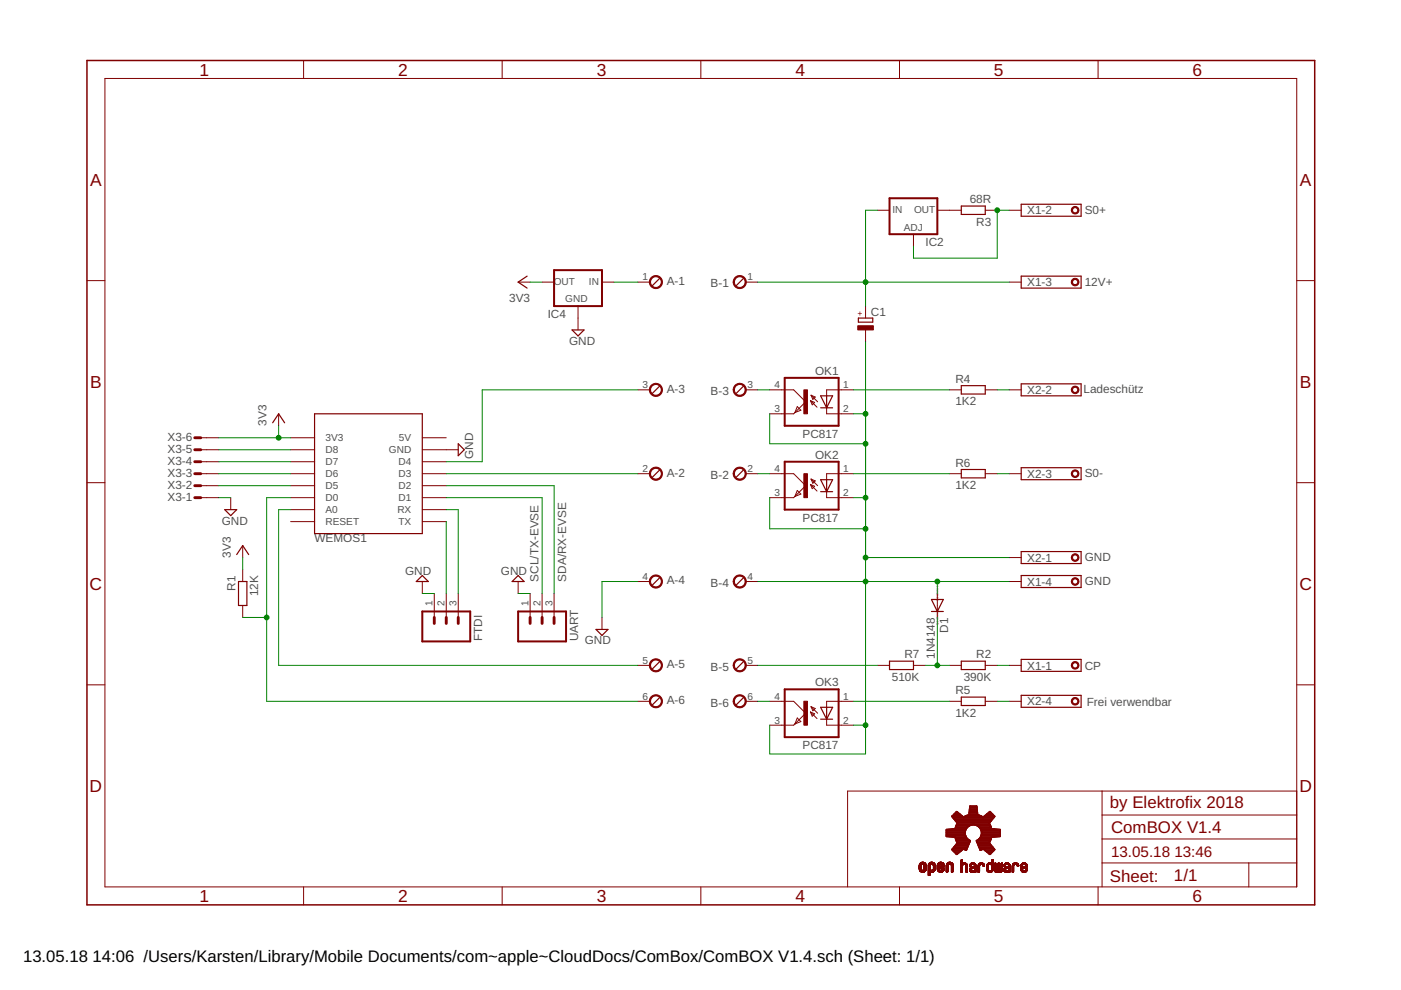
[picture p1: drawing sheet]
<svg xmlns="http://www.w3.org/2000/svg" width="297mm" height="210mm" viewBox="0 0 297 210" stroke-linecap="round" stroke-linejoin="round" font-family="sans-serif">
<g fill="none" stroke="#800000" stroke-width=".21">
<path d="M22.2 16.6h252.7v171.4h-252.7zM64.4 12.8v3.8M106.5 12.8v3.8M148.6 12.8v3.8M190.7 12.8v3.8M232.8 12.8v3.8M18.4 59.5h3.8M109.9 59.8h2.5M114.9 59.8h2.6M127.6 59.8h2.6M135.3 59.8h2.5M158.1 59.8h2.6"/>
<path d="M186.1 44.6h2.5M193.7 49.7v2.5M198.7 44.6h5.1M208.9 44.6h2.5M214 59.8h2.5M214 44.6h2.5M274.9 59.5h3.8M122.6 64.9v5.1M183.5 64.9v2.5M183.5 70v2.5M42.6 95.4h3.8M42.6 97.9h3.8"/>
<path d="M42.6 92.8h3.8M59.1 87.7v2.6M61.6 95.4h5.1M61.6 97.9h5.1M61.6 92.8h5.1M89.5 95.4h7.7M89.5 97.9h5.1M89.5 92.8h5.1M135.3 82.7h2.5M158.1 82.7h2.6M163.2 82.7h5.1l2.5 2.5-2.5 2.5h-5.1M169 86.2l.8 .8-1.3 .5z"/>
<path d="M171.8 84.9l1.4 1.4M171.8 84.9l.9 .4-.5 .5zM172 83.8l.8 .4-.5 .5zM172 83.8l1.4 1.4M175.3 86.5v1.2h5.7M181 82.7h-5.7v1.2M201.3 82.7h2.5M208.9 82.7h2.5M214 82.7h2.5M18.4 102.3h3.8M42.6 100.4h3.8M42.6 105.5h3.8"/>
<path d="M42.6 103h3.8M48.9 105.5v2.6M51.5 115.7v2.5M61.6 100.4h5.1M61.6 110.6h5.1M61.6 108.1h5.1M61.6 105.5h5.1M61.6 103h5.1M89.5 100.4h5.1M89.5 110.6h5.1M89.5 108.1h5.1M89.5 105.5h5.1"/>
<path d="M89.5 103h5.1M135.3 100.4h2.5M158.1 100.4h2.6M163.2 100.4h5.1l2.5 2.6-2.5 2.5h-5.1M169 104l.8 .8-1.3 .5zM171.8 102.7l1.4 1.4M171.8 102.7l.9 .4-.5 .5zM172 101.6l.8 .4-.5 .5zM172 101.6l1.4 1.4M175.3 104.2v1.3h5.7M181 100.4h-5.7v1.3M201.3 100.4h2.5"/>
<path d="M208.9 100.4h2.5M214 118.2h2.5M214 100.4h2.5M274.9 102.3h3.8M51.5 120.8v2.5M51.5 128.4v2.5M89.5 123.3v2.5M92.1 125.8v5.1M94.6 125.8v5.1M97.2 125.8v5.1M109.9 123.3v2.5M112.4 125.8v5.1"/>
<path d="M114.9 125.8v5.1M117.5 125.8v5.1M127.6 130.9v2.6M135.3 123.3h2.5M158.1 123.3h2.6M198.7 125.8v5.1M214 123.3h2.5M18.4 145.2h3.8M135.3 141.1h2.5M135.3 148.7h2.5M158.1 141.1h2.6M158.1 148.7h2.6"/>
<path d="M163.2 148.7h5.1l2.5 2.5-2.5 2.6h-5.1M169 152.2l.8 .8-1.3 .5zM171.8 151l1.4 1.4M171.8 151l.9 .3-.5 .5zM172 149.8l.8 .4-.5 .5zM172 149.8l1.4 1.4M175.3 152.5v1.3h5.7M181 148.7h-5.7v1.3M186.1 141.1h2.5M193.7 141.1h2.5M201.3 141.1h2.5M201.3 148.7h2.5"/>
<path d="M208.9 141.1h2.5M208.9 148.7h2.5M214 141.1h2.5M214 148.7h2.5M274.9 145.2h3.8M233.7 167.7v20.3M233.7 177.9h41.2M233.7 172.8h41.2M274.9 167.7h-95.2v20.3M64.4 188v3.9M106.5 188v3.9M148.6 188v3.9"/>
<path d="M190.7 188v3.9M194.9 184.2h.4M194.9 184.1h.4M194.9 184h.4M194.9 183.9h.4M194.9 183.8h.4M194.9 183.7h.4M194.9 183.6h.4M194.9 183.5h.4M194.9 184.4h.5M194.9 184.3l.4 .1M194.9 184.3h.4"/>
<path d="M194.9 183.4h.4M194.9 184.5h.6M194.9 184.4l.5 .1M194.9 183.3h.5M195 184.6h1.3M195 183.2h1.3M195 183.1l1.3 .1M195.1 184.7h1.1M195.1 183.1h1.1M195.1 183h1.1M195.1 184.8h1M195.1 183h1"/>
<path d="M195.2 184.8h.9M195.2 182.9h.9M195.3 182.9h.7M195.3 184.9h.7M195.4 183.3l-.5 .1M195.4 182.8h.5M195.4 184.9h.4M195.5 183.2l-.6 .1M195.7 183.2l.6 .1M195.8 184.5h.5M195.9 183.3h.4M195.9 184.4h.4"/>
<path d="M195.9 184.3h.5M195.9 183.4h.5M196 184.3h.4M196 184.2h.4M196 184.1h.4M196 184h.4M196 183.9h.4M196 183.8h.4M196 183.7h.4M196 183.6h.4M196 183.5h.4M196 183.4h.4"/>
<path d="M196.3 184.6h-1.3M196.3 184.5h-.6M196.8 185.6h.2M196.8 185.5h.4M196.8 185.4h.4M196.8 185.3h.4M196.8 185.2h.4M196.8 185.1h.4M196.8 185h.4M196.8 184.9h.4M196.8 184.7h1.3M196.8 184.6h1.4"/>
<path d="M196.8 184.5h.6M196.8 184.4l.5 .1M196.8 184.4h.5M196.8 184.3l.5 .1M196.8 184.3h.4M196.8 184.2h.4M196.8 184.1h.4M196.8 184h.4M196.8 183.9h.4M196.8 183.8h.4M196.8 183.7h.4M196.8 183.6h.4"/>
<path d="M196.8 183.5h.4M196.8 183.4h.4M196.8 183.4h.5M196.9 183.2h1.3M197 183.1h1.1M197 183h1.1M197.1 183h.9M197.1 182.9h.9M197.1 185.5l-.3 .1M197.2 185.4l-.4 .1M197.2 182.9h.7M197.3 183.3h-.5"/>
<path d="M197.3 184.9h.5M197.3 182.8h.5M197.4 183.2l-.5 .1M197.7 184.5h.5M197.7 183.2h.5M197.8 183.3h.4M197.8 184.4h.4M197.8 183.4h.5M197.9 184.3h.4M197.9 183.4h.4M197.9 184.9h-1.1M197.9 183.5h.4"/>
<path d="M197.9 184.2h.4M197.9 184.1h.4M197.9 184h.4M197.9 183.9h.4M197.9 183.8h.4M197.9 183.7h.4M197.9 183.6h.4M198 184.8h-1.2M198.1 184.7h-1.3M198.2 184.6h-1.4M198.2 184.4l-.4 .1M198.3 184.3l-.5 .1"/>
<path d="M198.7 184.3l.5 .1M198.7 184.3h.4M198.7 184.2h.4M198.7 183.7l1.5 .1M198.7 183.7h.4M198.7 183.6h.4M198.7 183.4h.4M198.8 184.5h.5M198.8 184.4l.4 .1M198.8 184.4h.4M198.8 184.6h1.3M198.8 183.2h1.3"/>
<path d="M198.9 183.1h1.2M198.9 183h1.1M199 183h.9M199 184.8h.9M199 182.9h.9M199.1 184.9h.7M199.1 183.5l-.4 .1M199.1 182.9h.7M199.1 183.5h-.4M199.2 183.4h-.5M199.2 183.3h-.4M199.2 184.2h-.5"/>
<path d="M199.2 183.7h1M199.2 182.8h.5M199.3 184.9h.4M199.3 184.1h-.6M199.3 183.2l-.5 .1M199.4 183.7h.8M199.5 184.1h-.8M199.5 183.6h.7M199.6 183.2l.6 .1M199.6 183.6h.6M199.6 184h-.9M199.7 183.3h.5"/>
<path d="M199.7 184.5h.5M199.7 184h-1M199.7 183.5h.5M199.7 183.4h.5M199.8 184.3h.4M199.8 183.4h.4M199.8 184.2h.4M199.8 183.9h-1.1M199.8 184.1h.4M199.9 184.1h.3M199.9 184.8h-.9M200 183.9h-1.3"/>
<path d="M200 184.7h-1.1M200 184h.2M200 183.8h-1.3M200.1 184.5h-.5M200.2 184.4h-.5M200.6 184.9h.3M200.6 184.8h.4M200.6 184.7h.4M200.6 184.6h.4M200.6 184.5h.4M200.6 184.4h.4M200.6 184.3h.4"/>
<path d="M200.6 184.2h.4M200.6 184.1h.4M200.6 184h.4M200.6 183.9h.4M200.6 183.8h.4M200.6 183.7h.4M200.6 183.6h.4M200.6 183.5h.4M200.7 184.9h.1M200.7 183.2h1.3M200.8 183.1h1.2M200.8 183h1.1"/>
<path d="M200.9 183h1M200.9 182.9h.9M201 184.8h-.4M201 182.9h.7M201 183.4l-.4 .1M201.1 183.4h-.4M201.1 183.3l-.4 .1M201.1 182.8h.5M201.2 183.3h-.5M201.3 183.2l-.6 .1M201.5 183.2l.6 .1M201.6 183.3h.5"/>
<path d="M201.7 183.4h.4M201.7 183.4l.4 .1M201.7 184.9h.3M201.7 184.7h.4M201.7 184.6h.4M201.7 184.5h.4M201.7 184.4h.4M201.7 184.3h.4M201.7 184.2h.4M201.7 184.1h.4M201.7 184h.4M201.7 183.9h.4"/>
<path d="M201.7 183.8h.4M201.7 183.7h.4M201.7 183.6h.4M201.7 183.5h.4M201.7 184.9h.1M202.1 184.8h-.4M203.8 184.9h.1M203.8 182.4h.2M203.8 184.8h.2M203.8 184.7h.2M203.8 184.6h.2M203.8 184.5h.2"/>
<path d="M203.8 184.4h.2M203.8 184.3h.2M203.8 184.2h.2M203.8 184.1h.2M203.8 184h.2M203.8 183.9h.2M203.8 183.8h.2M203.8 183.7h.2M203.8 183.6h.2M203.8 183.5h.3M203.8 183.3h1.2M203.8 183.2h1.2"/>
<path d="M203.8 183.1l1.2 .1M203.8 183.1h1.1M203.8 183h1M203.8 183h.2M203.8 182.9h.2M203.8 182.8h.2M203.8 182.7h.2M203.8 182.6h.2M203.8 182.5h.2M203.8 182.3h.2M203.9 182.3h.1M204 184.9h-.2"/>
<path d="M204 184.8h-.2M204.1 183.4l-.3 .1M204.1 183.4h-.3M204.2 183.3h-.4M204.2 183h.5M204.3 183.3h-.5M204.4 182.9h.1M204.6 183.3h.4M204.7 183.3h.4M204.7 183.4h.4M204.8 183.4l.3 .1M204.8 183.6h.3"/>
<path d="M204.8 183.5h.3M204.9 184.8h.2M204.9 184.7h.2M204.9 184.6h.2M204.9 184.5h.2M204.9 184.4h.2M204.9 184.3h.2M204.9 184.2h.2M204.9 184.1h.2M204.9 184h.2M204.9 183.9h.2M204.9 183.8h.2"/>
<path d="M204.9 183.7h.2M204.9 183.6h.2M205 184.9h-.1M205.1 184.9h-.2M205.1 184.8h-.2M205.6 184.5h.3M205.6 184.4l.3 .1M205.6 183.7h.2M205.6 183.6h.2M205.6 184.6h.4M205.6 184.6h.3M205.6 183.7h.1"/>
<path d="M205.6 183.5h.3M205.6 184.7h.8M205.6 183.4h.4M205.7 184.8h.7M205.7 183.3h1.1M205.7 184.8h.8M205.7 183.2h1.1M205.8 183.2h1M205.8 184.9h.7M205.8 183.1h.9M205.8 183.6l-.2 .1M205.9 184.4h-.3"/>
<path d="M205.9 183.5l-.3 .1M205.9 183h.7M205.9 184.9h.5M205.9 184.3l-.3 .1M205.9 183.4l-.3 .1M206 184.3h-.4M206 183.9h.9M206 184.2l-.4 .1M206 183h.5M206 183.3h-.4M206.1 185h.1M206.1 183.3h-.4"/>
<path d="M206.1 184.2h-.5M206.2 185h.1M206.2 183.8h.7M206.2 182.9h.1M206.2 184.1h-.6M206.3 183.8h.6M206.4 184.1h-.7M206.4 183.7h.5M206.4 183.3h.5M206.5 183.3h.4M206.5 184h-.8M206.5 183.4h.4"/>
<path d="M206.6 183.7h.3M206.6 184h.3M206.6 183.4h.3M206.6 184.9h.2M206.6 184.8h.3M206.6 184.7h.3M206.6 184.6h.3M206.6 184.5h.3M206.6 184.4h.3M206.6 184.3h.3M206.6 184.2h.3M206.6 184.1h.3"/>
<path d="M206.6 183.6h.3M206.6 183.5h.3M206.9 184.9h-.3M206.9 184.8h-.3M206.9 184h-1.1M207.4 184.8h.3M207.4 184.7h.3M207.4 184.6h.3M207.4 184.5h.3M207.4 184.4h.3M207.4 184.3h.3M207.4 184.2h.3"/>
<path d="M207.4 184.1h.3M207.4 184h.3M207.4 183.9h.3M207.4 183.8h.3M207.4 183.7h.3M207.4 183.6h.3M207.4 183.5h.3M207.4 183.4h.3M207.5 183.2h1.1M207.5 184.9h-.1M207.6 183.2h1M207.6 184.9h-.2"/>
<path d="M207.6 183.1h.9M207.7 184.8h-.3M207.7 183h.7M207.7 183.5h-.3M207.8 183.4h-.4M207.8 183h.5M207.8 183.3l-.4 .1M207.9 183.3h-.4M208 182.9h.1M208.2 183.3h.5M208.3 183.3h.4M208.4 183.4h.3"/>
<path d="M208.4 183.5h.3M208.4 183.5l.3 .1M208.5 183.6h.2M208.5 183.7h.1M208.6 183.2l-1.1 .1M208.7 183.6l-.2 .1M209.2 184.3h.3M209.2 184.2h.3M209.2 184.1h.3M209.2 184h.3M209.2 183.9h.3M209.2 183.8h.3"/>
<path d="M209.2 183.7h.3M209.2 183.6h.3M209.2 184.4l.3 .1M209.2 184.4h.3M209.2 183.5h.3M209.2 184.6h.4M209.2 184.5h.4M209.3 184.6h.4M209.3 184.7h1.2M209.3 184.7h1.1M209.3 183.2h1.3M209.4 183.2h1.2"/>
<path d="M209.4 184.8h1M209.4 184.8h.9M209.4 183.1h1.2M209.5 184.9h.7M209.5 183h1.1M209.5 183.4l-.3 .1M209.6 183.4h-.4M209.6 184.9h.6M209.6 183h.5M209.7 183.3l-.5 .1M209.7 183.3h-.4M209.8 185h.1"/>
<path d="M209.8 182.9h.1M209.9 185h.1M210.1 183.3h.5M210.1 184.6h.4M210.2 183.4h.4M210.2 184.5h.3M210.2 184.3h.4M210.2 184.2h.4M210.2 184.1h.4M210.2 184h.4M210.2 183.9h.4M210.2 183.8h.4"/>
<path d="M210.2 183.7h.4M210.2 183.6h.4M210.2 183.5h.4M210.2 183h.4M210.2 182.9h.4M210.2 182.8h.4M210.2 182.7h.4M210.2 182.6h.4M210.2 182.5h.4M210.2 182.4h.4M210.3 184.3h.3M210.3 184h.3"/>
<path d="M210.3 183.7h.3M210.3 182.9h.3M210.3 182.6h.3M210.3 182.4h.3M210.4 182.3h.2M210.5 184.6h-.4M210.5 184.5h-.3M210.6 184.4h-.4M210.6 183.2l-1.3 .1M210.8 184.4l.3 .1M210.8 184.4h.3M210.8 184.3h.3"/>
<path d="M210.8 184.2h.3M210.8 184.1h.3M210.8 184h.3M210.8 183.9h.3M210.8 183.8h.3M210.8 183.7h.3M210.8 183.6h.3M210.8 183.5h.3M210.8 183.4h.3M210.8 183.3h.3M210.8 183.2h.3M210.8 183.1h.3"/>
<path d="M210.9 184.7h1.6M210.9 184.6h.3M210.9 184.5h.3M210.9 183.1h.2M210.9 183h.2M210.9 184.8h1.5M211 184.9h1.3M211 183h.1M211.1 184.9h.5M211.2 185h.1M211.4 185h.1M211.5 184.6h.4"/>
<path d="M211.5 184.5h.4M211.5 184.4h.3M211.5 184.3h.3M211.5 184.2h.3M211.5 184.1h.3M211.5 184h.3M211.5 183.9h.3M211.5 183.8h.3M211.5 183.7h.3M211.5 183.6h.3M211.5 183.5h.3M211.5 183.4h.3"/>
<path d="M211.5 183.3h.3M211.5 183.2h.3M211.5 183.1h.3M211.6 183h.2M211.7 183h.1M211.8 184.9h.5M212.1 185h.1M212.2 184.6h.3M212.2 184.5h.3M212.2 184.4h.3M212.3 184.4h.2M212.3 184.3h.2"/>
<path d="M212.3 184.2h.2M212.3 184.1h.2M212.3 184h.2M212.3 183.9h.2M212.3 183.8h.2M212.3 183.7h.2M212.3 183.6h.2M212.3 183.5h.2M212.3 183.4h.2M212.3 183.3h.2M212.3 183.2h.2M212.3 183.1h.2"/>
<path d="M212.3 183h.2M212.4 183h.1M212.5 184.6h-.3M212.8 184.6h.4M212.8 184.5h.3M212.8 184.4h.3M212.8 184.3h.3M212.8 183.6h.3M212.8 183.5h.3M212.8 183.7h.1M212.9 184.7h.8M212.9 184.8h.8"/>
<path d="M212.9 183.3h1.2M213 184.8h.7M213 183.2h1M213 183.7h-.2M213.1 184.9h.6M213.1 183.1h.8M213.1 183.6l-.3 .1M213.1 183.5l-.3 .1M213.1 183h.8M213.2 183.4l-.4 .1M213.2 184.3h-.4M213.2 183.9h1"/>
<path d="M213.2 183.4h-.3M213.2 184.2l-.4 .1M213.3 183.9h.9M213.3 183.3l-.4 .1M213.3 183h.5M213.3 183.3h-.4M213.4 185h.1M213.4 184.2h-.5M213.4 183.8h.8M213.4 184.1h-.5M213.4 182.9h.2M213.5 183.8h.7"/>
<path d="M213.6 184.1h-.7M213.7 183.7h.5M213.7 183.3h.4M213.7 183.3l.4 .1M213.8 184h-.8M213.8 183.7h.4M213.8 183.4h.3M213.8 183.4l.4 .1M213.9 183.5h.3M213.9 184.9h.2M213.9 184.8h.3M213.9 184.7h.3"/>
<path d="M213.9 184.6h.3M213.9 184.5h.3M213.9 184.4h.3M213.9 184.3h.3M213.9 184.2h.3M213.9 184.1h.3M213.9 184h.3M213.9 183.6h.3M214.1 184.9h-.2M214.2 184.8h-.3M214.2 184h-1.2M214.6 184.9h.2"/>
<path d="M214.6 184.8h.3M214.6 184.7h.3M214.6 184.6h.3M214.6 184.5h.3M214.6 184.4h.3M214.6 184.3h.3M214.6 184.2h.3M214.6 184.1h.3M214.6 184h.3M214.6 183.9h.3M214.6 183.8h.3M214.6 183.7h.3"/>
<path d="M214.6 183.6h.3M214.6 183.5h.3M214.7 183.3h.4M214.8 183.2h1M214.8 183.1l1 .1M214.9 184.9h-.3M214.9 183.1h.9M214.9 184.8h-.3M214.9 183h.8M214.9 183.5h-.2M215 183.4l-.3 .1M215 183.4h-.3"/>
<path d="M215 183h.6M215.1 183.3h-.4M215.3 182.9h.1M215.5 183.3h.4M215.5 183.3l.4 .1M215.6 183.4h.4M215.7 183.5h.3M215.7 183.4h.3M215.7 183.7h.2M215.7 183.6h.3M215.9 183.2l-1.2 .1M216 183.6l-.3 .1"/>
<path d="M216.4 184.4h.3M216.4 184.3h.3M216.4 183.9h1.2M216.4 183.9h.4M216.4 183.8h.3M216.4 183.7h.3M216.4 183.6h.3M216.4 183.5h.3M216.5 184.5h.3M216.5 184.4l.3 .1M216.5 184.6h.4M216.5 184.7h1.2"/>
<path d="M216.6 184.7h1.1M216.6 183.2h1.1M216.6 183.2h1M216.7 184.8h.9M216.7 183.1h.9M216.7 184.9h.8M216.7 183h.8M216.8 184.3h-.4M216.8 183.4l-.3 .1M216.8 184.9h.6M216.8 184.2l-.4 .1M216.8 183.4h-.3"/>
<path d="M216.9 183.3l-.4 .1M216.9 183h.5M216.9 183.3h-.4M217 184.2h-.6M217 185h.1M217 184.1h-.6M217 182.9h.2M217.1 185h.1M217.2 184.1h-.8M217.2 183.7h.6M217.3 183.3h.4M217.3 184h-.9"/>
<path d="M217.4 183.7h.4M217.4 183.3h.4M217.4 183.4h.4M217.4 184.5h.4M217.4 184h-1M217.5 184.5h.3M217.5 183.6h.3M217.5 183.5h.3M217.5 184.4h.3M217.5 184.3h.3M217.6 184.2h.2M217.6 184.8h-1"/>
<path d="M217.7 183.9h-.8M217.7 183.2l-1.2 .1M217.7 184.6h-.4M217.8 184.6h-.4M217.8 183.8h-.8M217.8 184.4h-.3M217.8 183.8h-.7M232.8 188v3.9M233.7 183h41.2M264.8 183v5"/>
</g>
<g fill="none" stroke="#800000" stroke-width=".38">
<path d="M200.7 177.2h4M200.7 176.8h3.9M200.7 176.5h3.9M200.7 176.1h3.9M202 175.8h2.8M202 173h1.9M202 180h2.2M202.1 173.4h8.6M202.3 179.6h2.8M202.3 172.7h1.2M202.4 173.7h8M202.5 177.5h2.3"/>
<path d="M202.6 179.3h2.7M202.6 175.5h2.4M202.6 174.1h7.5M202.6 177.9h2.5M202.6 172.3h.5M202.8 175.1h2.6M202.8 178.2h2.8M202.8 178.9h2.6M202.9 174.8h6.9M202.9 174.4h6.9M203 178.6h2.5M204.3 180h.7"/>
<path d="M204.8 175.8l-.2 .5 .1 .9M204.8 175.8a1.79 1.79 0 0 1 3.1 0M204.9 173h3M205.5 172.7h1.7M205.5 172.3h1.7M205.6 172h1.6M205.6 171.6h1.5M205.6 171.3h1.5M207.1 178.2h2.8M207.2 178.6h2.6M207.3 175.1h2.7M207.3 178.9h2.6"/>
<path d="M207.5 179.3h2.7M207.6 179.6h2.9M207.6 177.9h2.5M207.7 175.5h2.4M207.8 180h.6M207.9 177.5h2.3M207.9 175.8a1.77 1.77 0 0 1-.8 2.5l.8 2 .5-.3 1.5 1.1 1-1-1.2-1.4 .5-1.2 1.8-.2v-1.4l-1.8-.2-.5-1.2 1.2-1.4-1-1-1.5 1.2-1.2-.5-.1-1.9h-1.4l-.2 1.9-1.2 .5-1.5-1.2-.9 1 1.1 1.4-.5 1.2-1.8 .2v1.4l1.8 .2 .5 1.2-1.1 1.4 .9 1 1.5-1.1 .6 .3 .8-2-.7-.6-.3-.5M207.9 175.8h2.9M208 177.2h4M208.1 176.1h3.9M208.1 176.8h3.9M208.1 176.5h3.9"/>
<path d="M208.5 180h2.2M208.8 173h2M209.2 172.7h1.2M209.7 172.3h.4M202.1 180.3h1.7M202.4 180.7h1M202.8 181h.1M208.9 180.3h1.8M209.3 180.7h1M209.8 181h.2"/>
</g>
<g fill="none" stroke="#800000" stroke-width=".25">
<path d="M111.8 58.5l-1.9 1.3 1.9 1.3M139.8 59.1l-1.5 1.5M157.6 59.1l-1.5 1.5M203.8 43.7h5.1v1.8h-5.1zM216.5 43.3h12.7v2.5h-12.7zM216.5 58.5h12.7v2.6h-12.7zM121.3 70h2.5l-1.2 1.2zM182 67.4h3v.9h-3zM57.8 89.6l1.3-1.9 1.2 1.9M66.7 87.7h22.8v25.4h-22.8zM97.2 94.1l1.2 1.3-1.2 1.2zM139.8 99.7l-1.5 1.5"/>
<path d="M139.8 81.9l-1.5 1.5M157.6 81.9l-1.5 1.5M157.6 99.7l-1.5 1.5M174 83.9h2.5l-1.2 2.6zM174 86.5h2.5M175.3 83.9v2.6M203.8 81.8h5.1v1.7h-5.1zM203.8 99.5h5.1v1.8h-5.1zM216.5 81.4h12.7v2.5h-12.7zM216.5 99.2h12.7v2.5h-12.7zM47.6 108.1h2.6l-1.3 1.2zM50.2 117.6l1.3-1.9 1.2 1.9"/>
<path d="M174 101.7h2.5l-1.2 2.5zM174 104.2h2.5M175.3 101.7v2.5M216.5 116.9h12.7v2.6h-12.7zM50.6 123.3h1.7v5.1h-1.7zM89.5 122l1.3 1.3h-2.5zM109.9 122l1.2 1.3h-2.5zM126.4 133.5h2.5l-1.3 1.2zM139.8 122.5l-1.5 1.6M157.6 122.5l-1.5 1.6M197.5 127.1h2.5l-1.3 2.5zM197.5 129.6h2.5"/>
<path d="M216.5 122h12.7v2.6h-12.7zM216.5 139.8h12.7v2.5h-12.7zM139.8 140.3l-1.5 1.5M139.8 147.9l-1.5 1.6M157.6 140.3l-1.5 1.5M157.6 147.9l-1.5 1.6M174 150h2.5l-1.2 2.5zM174 152.5h2.5M175.3 150v2.5M188.6 140.2h5.1v1.8h-5.1zM203.8 140.2h5.1v1.8h-5.1zM203.8 147.8h5.1v1.8h-5.1z"/>
<path d="M216.5 147.4h12.7v2.6h-12.7z"/>
</g>
<path d="M18.4 12.8h260.3v179.1h-260.3z" fill="none" stroke="#800000" stroke-width=".32"/>
<g fill="#800000" stroke="#800000" stroke-width=".21">
<path d="M227.3 117.7a.81 .81 0 0 1 1.3 .1 .81 .81 0 0 1-.4 1.2 .81 .81 0 0 1-1.1-.8h.3a.55 .55 0 0 1 .7-.5 .55 .55 0 0 1 .2 .9 .55 .55 0 0 1-.9-.2v-.2h-.3z" fill-rule="evenodd"/>
<path d="M227.3 148.2a.81 .81 0 0 1 1.3 0 .81 .81 0 0 1-.4 1.3 .81 .81 0 0 1-1.1-.8h.3a.55 .55 0 0 1 .7-.5 .55 .55 0 0 1 .2 .9 .55 .55 0 0 1-.9-.2v-.2h-.3z" fill-rule="evenodd"/>
<path d="M227.3 99.9a.81 .81 0 0 1 1.3 .1 .81 .81 0 0 1-.4 1.2 .81 .81 0 0 1-1.1-.8h.3a.55 .55 0 0 1 .7-.5 .55 .55 0 0 1 .2 .9 .55 .55 0 0 1-.9-.2v-.2h-.3z" fill-rule="evenodd"/>
<path d="M227.3 82.1a.81 .81 0 0 1 1.3 .1 .81 .81 0 0 1-.4 1.2 .81 .81 0 0 1-1.1-.7h.3a.55 .55 0 0 1 .7-.6 .55 .55 0 0 1 .2 .9 .55 .55 0 0 1-.9-.2v-.1h-.3z" fill-rule="evenodd"/>
<path d="M227.3 122.8a.81 .81 0 0 1 1.3 0 .81 .81 0 0 1-.4 1.3 .81 .81 0 0 1-1.1-.8h.3a.55 .55 0 0 1 .7-.5 .55 .55 0 0 1 .2 .9 .55 .55 0 0 1-.9-.2v-.2h-.3z" fill-rule="evenodd"/>
<path d="M227.3 59.3a.81 .81 0 0 1 1.3 .1 .81 .81 0 0 1-.4 1.2 .81 .81 0 0 1-1.1-.8h.3a.55 .55 0 0 1 .7-.5 .55 .55 0 0 1 .2 .9 .55 .55 0 0 1-.9-.2v-.2h-.3z" fill-rule="evenodd"/>
<path d="M227.3 44a.81 .81 0 0 1 1.3 .1 .81 .81 0 0 1-.4 1.2 .81 .81 0 0 1-1.1-.7h.3a.55 .55 0 0 1 .7-.6 .55 .55 0 0 1 .2 .9 .55 .55 0 0 1-.9-.1v-.2h-.3z" fill-rule="evenodd"/>
<path d="M227.3 140.5a.81 .81 0 0 1 1.3 .1 .81 .81 0 0 1-.4 1.2 .81 .81 0 0 1-1.1-.7h.3a.55 .55 0 0 1 .7-.6 .55 .55 0 0 1 .2 .9 .55 .55 0 0 1-.9-.1v-.2h-.3z" fill-rule="evenodd"/>
<path d="M138 58.8a1.4 1.4 0 0 1 2.3 .3 1.4 1.4 0 0 1-.9 2 1.4 1.4 0 0 1-1.7-1.3h.2a1.15 1.15 0 0 1 1.6-1.1 1.15 1.15 0 0 1 .3 1.9 1.15 1.15 0 0 1-1.8-.5l-.1-.3h-.2z" fill-rule="evenodd"/>
<path d="M138 99.5a1.39 1.39 0 0 1 2.3 .2 1.39 1.39 0 0 1-.9 2.1 1.39 1.39 0 0 1-1.7-1.4h.2a1.15 1.15 0 0 1 1.6-1 1.15 1.15 0 0 1 .3 1.9 1.15 1.15 0 0 1-1.8-.6l-.1-.3h-.2z" fill-rule="evenodd"/>
<path d="M138 81.7a1.4 1.4 0 0 1 2.3 .2 1.4 1.4 0 0 1-.9 2.1 1.4 1.4 0 0 1-1.7-1.3h.2a1.15 1.15 0 0 1 1.6-1.1 1.15 1.15 0 0 1 .3 1.9 1.15 1.15 0 0 1-1.8-.5l-.1-.3h-.2z" fill-rule="evenodd"/>
<path d="M138 122.3a1.39 1.39 0 0 1 2.3 .3 1.39 1.39 0 0 1-.9 2 1.39 1.39 0 0 1-1.7-1.3h.2a1.15 1.15 0 0 1 1.6-1.1 1.15 1.15 0 0 1 .3 1.9 1.15 1.15 0 0 1-1.8-.5l-.1-.3h-.2z" fill-rule="evenodd"/>
<path d="M138 140.1a1.4 1.4 0 0 1 2.3 .2 1.4 1.4 0 0 1-.9 2.1 1.4 1.4 0 0 1-1.7-1.3h.2a1.15 1.15 0 0 1 1.6-1.1 1.15 1.15 0 0 1 .3 1.9 1.15 1.15 0 0 1-1.8-.5l-.1-.3h-.2z" fill-rule="evenodd"/>
<path d="M138 147.7a1.4 1.4 0 0 1 2.3 .3 1.4 1.4 0 0 1-.9 2 1.4 1.4 0 0 1-1.7-1.3h.2a1.15 1.15 0 0 1 1.6-1.1 1.15 1.15 0 0 1 .3 1.9 1.15 1.15 0 0 1-1.8-.5l-.1-.3h-.2z" fill-rule="evenodd"/>
<path d="M155.8 58.8a1.4 1.4 0 0 1 2.2 .3 1.4 1.4 0 0 1-.8 2 1.4 1.4 0 0 1-1.8-1.3h.3a1.14 1.14 0 0 1 1.6-1.1 1.14 1.14 0 0 1 .3 1.9 1.14 1.14 0 0 1-1.9-.5v-.3h-.3z" fill-rule="evenodd"/>
<path d="M155.8 99.5a1.39 1.39 0 0 1 2.2 .2 1.39 1.39 0 0 1-.8 2.1 1.39 1.39 0 0 1-1.8-1.4h.3a1.14 1.14 0 0 1 1.6-1 1.14 1.14 0 0 1 .3 1.9 1.14 1.14 0 0 1-1.9-.6v-.3h-.3z" fill-rule="evenodd"/>
<path d="M155.8 81.7a1.4 1.4 0 0 1 2.2 .2 1.4 1.4 0 0 1-.8 2.1 1.4 1.4 0 0 1-1.8-1.3h.3a1.14 1.14 0 0 1 1.6-1.1 1.14 1.14 0 0 1 .3 1.9 1.14 1.14 0 0 1-1.9-.5v-.3h-.3z" fill-rule="evenodd"/>
<path d="M155.8 122.3a1.39 1.39 0 0 1 2.2 .3 1.39 1.39 0 0 1-.8 2 1.39 1.39 0 0 1-1.8-1.3h.3a1.14 1.14 0 0 1 1.6-1.1 1.14 1.14 0 0 1 .3 1.9 1.14 1.14 0 0 1-1.9-.5v-.3h-.3z" fill-rule="evenodd"/>
<path d="M155.8 140.1a1.4 1.4 0 0 1 2.2 .2 1.4 1.4 0 0 1-.8 2.1 1.4 1.4 0 0 1-1.8-1.3h.3a1.14 1.14 0 0 1 1.6-1.1 1.14 1.14 0 0 1 .3 1.9 1.14 1.14 0 0 1-1.9-.5v-.3h-.3z" fill-rule="evenodd"/>
<path d="M155.8 147.7a1.4 1.4 0 0 1 2.2 .3 1.4 1.4 0 0 1-.8 2 1.4 1.4 0 0 1-1.8-1.3h.3a1.14 1.14 0 0 1 1.6-1.1 1.14 1.14 0 0 1 .3 1.9 1.14 1.14 0 0 1-1.9-.5v-.3h-.3z" fill-rule="evenodd"/>
</g>
<path d="M117.5 57.3h10.1v7.6h-10.1zM188.6 42h10.1v7.7h-10.1zM166.4 80.1h11.4v10.2h-11.4zM166.4 97.9h11.4v10.2h-11.4zM89.5 129.6h10.2v6.4h-10.2zM109.9 129.6h10.1v6.4h-10.1zM166.4 146.2h11.4v10.1h-11.4z" fill="none" stroke="#800000" stroke-width=".42"/>
<path d="M41.3 97.9h1.3M41.3 95.4h1.3M41.3 92.8h1.3M41.3 105.5h1.3M41.3 103h1.3M41.3 100.4h1.3M92.1 130.9v1.3M94.6 130.9v1.3M97.2 130.9v1.3M112.4 130.9v1.3M114.9 130.9v1.3M117.5 130.9v1.3" fill="none" stroke="#800000" stroke-width=".61"/>
<g fill="#800000" stroke="#800000" stroke-width=".21">
<path d="M170.4 82.7h.8v5h-.8z"/>
<path d="M170.4 100.4h.8v5.1h-.8z"/>
<path d="M170.4 148.7h.8v5.1h-.8z"/>
<path d="M181.9 69.1h3.3v.9h-3.3z"/>
</g>
<g fill="none" stroke="#008000" stroke-width=".21">
<path d="M112.4 59.8h2.5M130.2 59.8h5.1M160.7 59.8h53.3M186.1 44.6h-2.6v20.3M214 44.6h-2.6v10.1h-17.7v-2.5M183.5 72.5v87.4h-20.3v-6.1M46.4 97.9h15.2M46.4 95.4h15.2M46.4 92.8h15.2M59.1 90.3v2.5M135.3 82.7h-33.1v15.2h-7.6M160.7 82.7h2.5"/>
<path d="M163.2 87.7v6.4h20.3M181 82.7h20.3M181 87.7h2.5M211.4 82.7h2.6M46.4 105.5h2.5M46.4 103h15.2M46.4 100.4h15.2M51.5 118.2v2.6M61.6 105.5h-5.1v43.2h78.8M61.6 108.1h-2.5v33h76.2M94.6 105.5h20.3v20.3M94.6 108.1h2.6v17.7"/>
<path d="M94.6 103h22.9v22.8M94.6 100.4h40.7M94.6 110.6v15.2M160.7 100.4h2.5M163.2 105.5v6.6h20.3M181 105.5h2.5M181 100.4h20.3M183.5 118.2h30.5M211.4 100.4h2.6M51.5 130.9h5M89.5 125.8h2.6M109.9 125.8h2.5"/>
<path d="M135.3 123.3h-7.7v7.6M160.7 123.3h53.3M198.7 123.3v2.5M198.7 130.9v10.2M160.7 141.1h25.4M160.7 148.7h2.5M181 148.7h20.3M181 153.8h2.5M196.2 141.1h5.1M211.4 141.1h2.6M211.4 148.7h2.6"/>
</g>
<g fill="#008000" stroke="#008000" stroke-width=".21">
<circle cx="56.5" cy="130.9" r=".51"/>
<circle cx="183.5" cy="94.1" r=".51"/>
<circle cx="183.5" cy="105.5" r=".51"/>
<circle cx="183.5" cy="118.2" r=".51"/>
<circle cx="183.5" cy="112.1" r=".51"/>
<circle cx="183.5" cy="123.3" r=".51"/>
<circle cx="183.5" cy="153.8" r=".51"/>
<circle cx="198.7" cy="123.3" r=".51"/>
<circle cx="183.5" cy="87.7" r=".51"/>
<circle cx="211.4" cy="44.6" r=".51"/>
<circle cx="59.1" cy="92.8" r=".51"/>
<circle cx="198.7" cy="141.1" r=".51"/>
<circle cx="183.5" cy="59.8" r=".51"/>
</g>
<g font-size="3.7" fill="#800000">
<text x="42.3" y="16">1</text>
<text x="84.4" y="16">2</text>
<text x="126.5" y="16">3</text>
<text x="168.6" y="16">4</text>
<text x="210.7" y="16">5</text>
<text x="252.9" y="16">6</text>
<text x="19.1" y="39.4">A</text>
<text x="275.6" y="39.4">A</text>
<text x="19.1" y="82.2">B</text>
<text x="275.6" y="82.2">B</text>
<text x="19" y="125.1">C</text>
<text x="275.5" y="125.1">C</text>
<text x="19" y="167.9">D</text>
<text x="275.5" y="167.9">D</text>
<text x="42.3" y="191.2">1</text>
<text x="84.4" y="191.2">2</text>
<text x="126.5" y="191.2">3</text>
<text x="168.6" y="191.2">4</text>
<text x="210.7" y="191.2">5</text>
<text x="252.9" y="191.2">6</text>
</g>
<g font-size="3.6" fill="#800000">
<text x="235.3" y="171.3">by Elektrofix 2018</text>
<text x="235.6" y="176.6">ComBOX V1.4</text>
<text x="235.3" y="186.9">Sheet:</text>
<text x="248.9" y="186.8">1/1</text>
</g>
<g font-size="3.5">
<text x="4.9" y="204">13.05.18</text>
<text x="19.6" y="204">14:06 /Users/Karsten/Library/Mobile Documents/com~apple~CloudDocs/ComBox/ComBOX V1.4.sch (Sheet: 1/1)</text>
</g>
<g font-size="3.2" fill="#800000">
<text x="235.6" y="181.7">13.05.18</text>
<text x="249" y="181.7">13:46</text>
</g>
<g font-size="2.5" fill="#505050">
<text x="205.6" y="43">68R</text>
<text x="207" y="47.8">R3</text>
<text x="217.8" y="45.5">X1-2</text>
<text x="230" y="45.3">S0+</text>
<text x="196.2" y="52.2">IC2</text>
<text x="108" y="64.1">3V3</text>
<text x="141.4" y="60.4">A-1</text>
<text x="150.7" y="61">B-1</text>
<text x="217.8" y="60.7">X1-3</text>
<text x="230" y="60.6">12V+</text>
<text x="116.1" y="67.4">IC4</text>
<text x="184.6" y="66.9">C1</text>
<text x="120.7" y="73.1">GND</text>
<text x="141.4" y="83.3">A-3</text>
<text x="150.7" y="83.8">B-3</text>
<text x="172.8" y="79.5">OK1</text>
<text x="202.6" y="81.2">R4</text>
<text x="217.8" y="83.6">X2-2</text>
<text x="229.7" y="83.4">Ladeschütz</text>
<text x="202.6" y="86">1K2</text>
<text x="35.5" y="93.6">X3-6</text>
<text x="56.5" y="90.3" transform="rotate(-90 56.5 90.3)">3V3</text>
<text x="170.2" y="92.8">PC817</text>
<text x="35.5" y="101.2">X3-3</text>
<text x="35.5" y="98.7">X3-4</text>
<text x="35.5" y="96.1">X3-5</text>
<text x="100.3" y="97.3" transform="rotate(-90 100.3 97.3)">GND</text>
<text x="141.4" y="101.1">A-2</text>
<text x="150.7" y="101.6">B-2</text>
<text x="172.8" y="97.3">OK2</text>
<text x="202.6" y="98.9">R6</text>
<text x="217.8" y="101.3">X2-3</text>
<text x="230" y="101.2">S0-</text>
<text x="35.5" y="106.3">X3-1</text>
<text x="35.5" y="103.7">X3-2</text>
<text x="202.6" y="103.7">1K2</text>
<text x="47" y="111.2">GND</text>
<text x="170.2" y="110.6">PC817</text>
<text x="48.9" y="118.2" transform="rotate(-90 48.9 118.2)">3V3</text>
<text x="66.7" y="114.9">WEMOS1</text>
<text x="217.8" y="119.1">X2-1</text>
<text x="230" y="119">GND</text>
<text x="50" y="125.2" transform="rotate(-90 50 125.2)">R1</text>
<text x="85.9" y="121.9">GND</text>
<text x="106.2" y="121.9">GND</text>
<text x="114.2" y="123.3" transform="rotate(-90 114.2 123.3)">SCL/TX-EVSE</text>
<text x="120" y="123.3" transform="rotate(-90 120 123.3)">SDA/RX-EVSE</text>
<text x="141.4" y="123.9">A-4</text>
<text x="150.7" y="124.4">B-4</text>
<text x="217.8" y="124.2">X1-4</text>
<text x="230" y="124.1">GND</text>
<text x="54.8" y="126.5" transform="rotate(-90 54.8 126.5)">12K</text>
<text x="102.2" y="136" transform="rotate(-90 102.2 136)">FTDI</text>
<text x="122.6" y="136" transform="rotate(-90 122.6 136)">UART</text>
<text x="124" y="136.6">GND</text>
<text x="201" y="134.1" transform="rotate(-90 201 134.1)">D1</text>
<text x="141.4" y="141.7">A-5</text>
<text x="150.7" y="142.2">B-5</text>
<text x="191.7" y="139.6">R7</text>
<text x="198.2" y="139.7" transform="rotate(-90 198.2 139.7)">1N4148</text>
<text x="207" y="139.6">R2</text>
<text x="217.8" y="142">X1-1</text>
<text x="230" y="142.1">CP</text>
<text x="141.4" y="149.3">A-6</text>
<text x="150.7" y="149.8">B-6</text>
<text x="172.8" y="145.5">OK3</text>
<text x="189.1" y="144.4">510K</text>
<text x="202.6" y="147.2">R5</text>
<text x="204.3" y="144.4">390K</text>
<text x="217.8" y="149.6">X2-4</text>
<text x="230.4" y="149.7">Frei verwendbar</text>
<text x="202.6" y="152">1K2</text>
<text x="170.2" y="158.8">PC817</text>
</g>
<g font-size="2.1" fill="#505050">
<text x="189.2" y="45.2">IN</text>
<text x="193.8" y="45.2">OUT</text>
<text x="191.6" y="48.9">ADJ</text>
<text x="136.3" y="59.5">1</text>
<text x="158.5" y="59.5">1</text>
<text x="117.4" y="60.4">OUT</text>
<text x="119.8" y="64.1">GND</text>
<text x="124.9" y="60.4">IN</text>
<text x="136.3" y="82.3">3</text>
<text x="158.5" y="82.3">3</text>
<text x="164.2" y="82.3">4</text>
<text x="178.8" y="82.3">1</text>
<text x="164.2" y="87.4">3</text>
<text x="178.8" y="87.4">2</text>
<text x="69" y="93.6">3V3</text>
<text x="84.6" y="93.6">5V</text>
<text x="69" y="101.2">D6</text>
<text x="69" y="98.7">D7</text>
<text x="69" y="96.1">D8</text>
<text x="82.5" y="96.1">GND</text>
<text x="84.5" y="98.7">D4</text>
<text x="84.5" y="101.2">D3</text>
<text x="136.3" y="100.1">2</text>
<text x="158.5" y="100.1">2</text>
<text x="164.2" y="100.1">4</text>
<text x="178.8" y="100.1">1</text>
<text x="69" y="106.3">D0</text>
<text x="69" y="103.7">D5</text>
<text x="84.5" y="103.7">D2</text>
<text x="84.5" y="106.3">D1</text>
<text x="164.2" y="105.2">3</text>
<text x="178.8" y="105.2">2</text>
<text x="69" y="111.4">RESET</text>
<text x="69" y="108.8">A0</text>
<text x="84.2" y="108.8">RX</text>
<text x="84.5" y="111.4">TX</text>
<text x="136.3" y="122.9">4</text>
<text x="158.5" y="122.9">4</text>
<text x="91.7" y="128.6" transform="rotate(-90 91.7 128.6)">1</text>
<text x="94.3" y="128.6" transform="rotate(-90 94.3 128.6)">2</text>
<text x="96.8" y="128.6" transform="rotate(-90 96.8 128.6)">3</text>
<text x="112" y="128.6" transform="rotate(-90 112 128.6)">1</text>
<text x="114.6" y="128.6" transform="rotate(-90 114.6 128.6)">2</text>
<text x="117.1" y="128.6" transform="rotate(-90 117.1 128.6)">3</text>
<text x="136.3" y="140.7">5</text>
<text x="158.5" y="140.7">5</text>
<text x="136.3" y="148.3">6</text>
<text x="158.5" y="148.3">6</text>
<text x="164.2" y="148.3">4</text>
<text x="178.8" y="148.3">1</text>
<text x="164.2" y="153.4">3</text>
<text x="178.8" y="153.4">2</text>
</g>
<text font-size="1.8" fill="#800000" x="182.9" y="67" transform="rotate(-90 182.9 67)">+</text>
<g font-size=".6" fill="#800080">
<text x="199" y="127.5" transform="rotate(-90 199 127.5)">SpiceOrder 1</text>
<text x="199" y="132.6" transform="rotate(-90 199 132.6)">SpiceOrder 2</text>
</g>
</svg>
